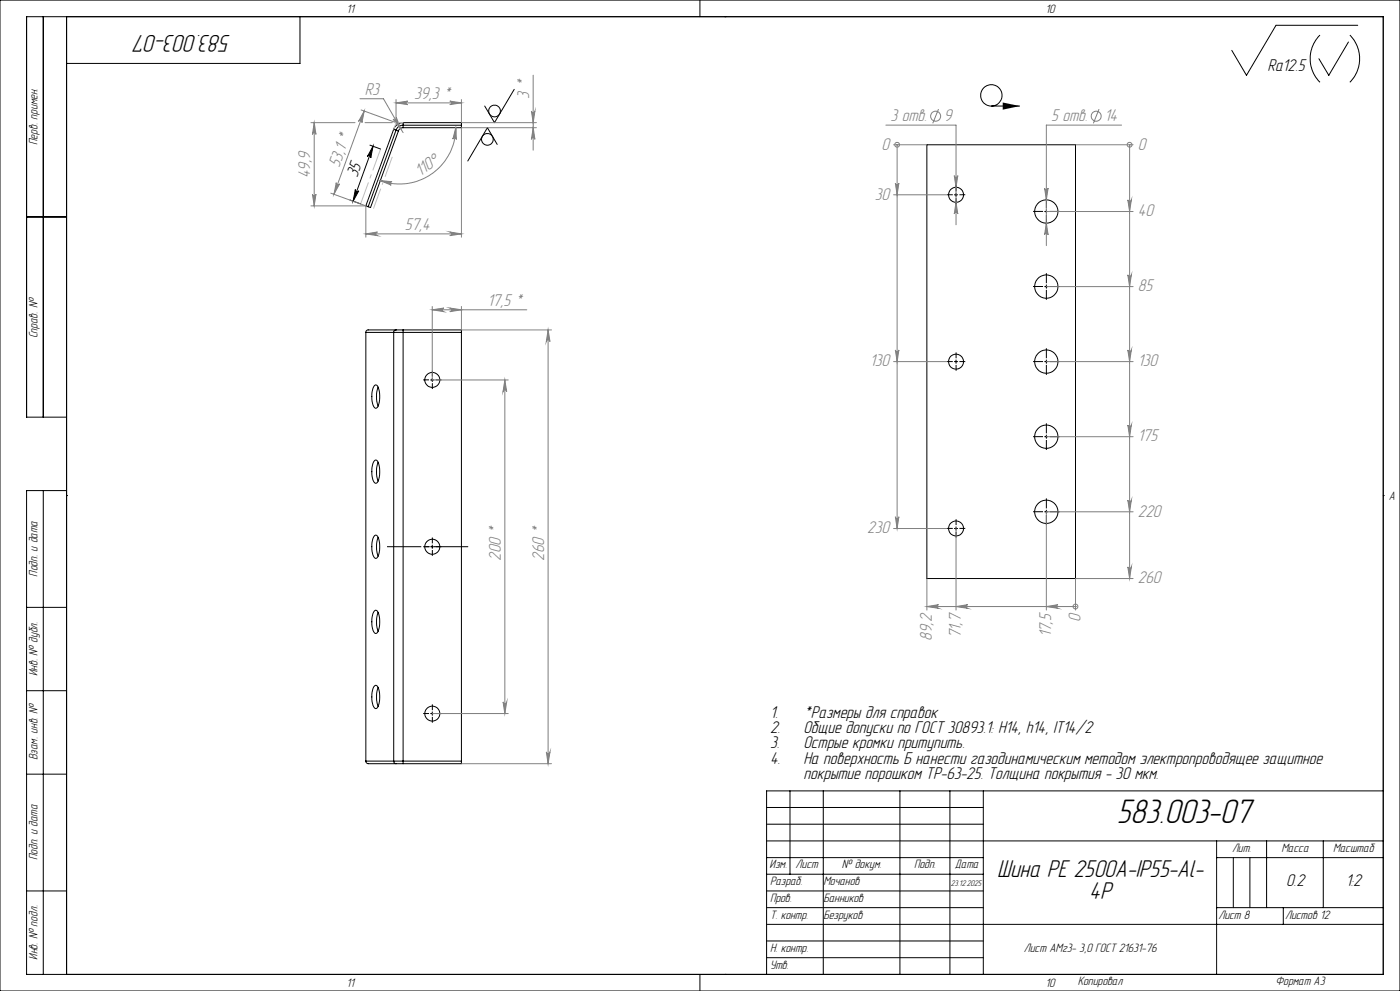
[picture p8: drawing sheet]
<svg xmlns="http://www.w3.org/2000/svg" width="420mm" height="297mm" viewBox="0 0 420 297" stroke-linecap="round" stroke-linejoin="round" font-family="sans-serif">
<g fill="none" stroke="#000" stroke-width=".3">
<path d="M0 0h420v297h-420zM13 5v120M20 5v287M90 5v14h-70M210 0v5M217.5 5h.1M396 10.5a10 10 0 0 0 0 14.2M404.5 12.6l-5.9 10-2.9-5M405 10.5a10 10 0 0 1 0 14.2M407.3 7.6h-24.5l-8.9 15-4.4-7.5M118.1 38.7l.7 .3M118.1 38.7l-8.4 23 .8 .2"/>
<path d="M118.8 39l.7 .3M118.8 39l-8.3 22.9M119.5 39.3l-8.3 22.9-.7-.3M120.9 37.5v.8M120.9 36.8a3.1 3.1 0 0 0-2.8 1.9M120.9 36.8v.7M120.9 37.5a2.15 2.15 0 0 0-2.1 1.5M120.9 36.8h17.5v.7M120.9 38.3a1.49 1.49 0 0 0-1.4 1M120.9 37.5h17.5M138.4 37.5v.8h-17.5M154.3 26.8l-6 10-2.9-5"/>
<path d="M297.4 31.8h8.6M105 59.9l3.2 1.2M106.6 56.8a.55 .55 0 0 0 .3 .7 .55 .55 0 0 0 .7-.3l-1.7 3.1zM111 43.5l3.2 1.2M111.9 43.8l-.7 3.5a.54 .54 0 0 0-.3-.7 .54 .54 0 0 0-.7 .4zM111.9 43.8l-6 16.5M149.2 43.3l-3-5-5.9 10M278.1 43.4h44.6v130h-44.6zM286.3 58.4h1M286.8 57.9v1M8 65h12M313.4 63.4h1"/>
<path d="M313.9 62.9v1M109.7 99.6h8.4M109.7 99.6v128.5M118.1 99.6h2.8M118.1 99.6v128.5M118.8 98.9h2.1M118.8 98.9a.67 .67 0 0 0-.7 .7M118.8 98.9h-8.5l-.4 .3-.2 .4M120.9 98.9h17.5v.7M120.9 98.9v.7M120.9 99.6h17.5M120.9 99.6v128.5"/>
<path d="M138.4 99.6v128.5M313.4 85.9h1M313.9 85.4v1M112.3 115.6l.3-.2a1 1 0 0 1 1 1.2 6.9 6.9 0 0 1-.6 5.6l-.2 .2a3.4 3.4 0 0 1-1.3-3.6l.3-1.9zM113.5 116a8.4 8.4 0 0 0 0 5.7M129.2 113.9h1M129.7 113.4v1M286.3 108.4h1M286.8 107.9v1M313.4 108.4h1M313.9 107.9v1M20 125h-12v-120h407v287h-407v-145h12"/>
<path d="M112.3 138.1l.3-.2a1 1 0 0 1 1 1.2 6.9 6.9 0 0 1-.6 5.6l-.2 .1a3.2 3.2 0 0 1-1.3-3.4l.3-2zM113.5 138.5a8.3 8.3 0 0 0 0 5.7M313.4 130.9h1M313.9 130.4v1M13 147v145M20 148.5h.1M286.3 158.4h1M286.8 157.9v1M313.4 153.4h1M313.9 152.9v1M415 148.5h.1M112.3 160.6l.3-.2a1.46 1.46 0 0 1 1.2 1.8 6.8 6.8 0 0 1-.8 5l-.2 .2a3.2 3.2 0 0 1-1.3-3.5l.3-2z"/>
<path d="M113.5 161a8.2 8.2 0 0 0 0 5.7M129.2 163.9h1M129.7 163.4v1M8 182h12M112.3 183.1l.3-.2a1.46 1.46 0 0 1 1.2 1.8 6.8 6.8 0 0 1-.8 5.1l-.2 .1a3.2 3.2 0 0 1-1.3-3.5l.3-2zM113.5 183.5a8.2 8.2 0 0 0 0 5.7M8 207h12M112.3 205.6l.3-.2a1.45 1.45 0 0 1 1.2 1.7 6.9 6.9 0 0 1-.8 5.2l-.2 .1a3.2 3.2 0 0 1-1.3-3.5l.3-2zM113.5 206a8.3 8.3 0 0 0 0 5.7M129.2 213.9h1M129.7 213.4v1M8 232h12"/>
<path d="M109.7 228.1l.2 .4 .6 .4h8.3M109.7 228.1h8.4M118.1 228.1h2.8M118.1 228.1a.72 .72 0 0 0 .7 .8M118.8 228.9h2.1M120.9 228.1v.8M120.9 228.1h17.5M138.4 228.1v.8h-17.5M237 237v25M247 237v55M270 237v55M285 237v55"/>
<path d="M295 237v55M415 237h-185v55M230 242h65M230 247h65M230 252h185M230 257h65M365 252v40M365 257h50M370 257v15M375 257v15M380 252v20M397 252v20"/>
<path d="M8 267h12M230 267h65M230 272h65M230 277h185M230 262h65M365 272h50M385 272v5M210 292v5M217.5 292h.1M230 282h65M230 287h65"/>
<circle cx="148.4" cy="33.3" r="1.75"/>
<circle cx="297.4" cy="28.6" r="3.2"/>
<circle cx="146.2" cy="41.8" r="1.76"/>
<circle cx="286.8" cy="58.4" r="2.26"/>
<circle cx="313.9" cy="63.4" r="3.5"/>
<circle cx="313.9" cy="85.9" r="3.5"/>
<circle cx="129.7" cy="113.9" r="2.25"/>
<circle cx="286.8" cy="108.4" r="2.26"/>
<circle cx="313.9" cy="108.4" r="3.5"/>
<circle cx="313.9" cy="130.9" r="3.5"/>
<circle cx="286.8" cy="158.4" r="2.26"/>
<circle cx="313.9" cy="153.4" r="3.5"/>
<circle cx="129.7" cy="163.9" r="2.26"/>
<circle cx="129.7" cy="213.9" r="2.26"/>
</g>
<g fill="none" stroke="#808080" stroke-width=".3">
<path d="M93.3 36.8h13.2M94.3 36.8l.5 3.5a.53 .53 0 0 0-.5-.6 .53 .53 0 0 0-.6 .6zM94.3 36.8v24.9M108 29.6h7l5.9 10.2M109.3 33.3l-.7 3.5a.54 .54 0 0 0-.4-.7 .54 .54 0 0 0-.6 .3zM109.3 33.3l-9.1 24.9M109.5 36.8h8.2M117.9 35.7a.55 .55 0 0 0 .8 .2 .55 .55 0 0 0 .2-.7l1.3 3.3zM118.8 30.8l3.5-.5a.53 .53 0 0 0-.5 .5 .53 .53 0 0 0 .5 .6zM118.8 29.8v7l-10.5-3.9M118.8 30.8h19.6M120.7 36.8h.2"/>
<path d="M134.9 30.3l3.5 .5-3.5 .6a.53 .53 0 0 0 .5-.6 .53 .53 0 0 0-.5-.5zM136.7 38.3l.2 3.5a.53 .53 0 0 0-.5-.5 .53 .53 0 0 0-.5 .4zM136.7 38.3a16.9 16.9 0 0 1-22.6 15.8M138.4 29.8v7h22.5M159.4 33.3a.53 .53 0 0 0 .5 .5 .53 .53 0 0 0 .6-.5l-.6 3.5zM159.9 38.3l.6 3.5a.53 .53 0 0 0-.6-.5 .53 .53 0 0 0-.5 .5zM159.9 22.5v22.5M160.9 38.3h-22.5v32.8M265.7 37.5h21.1v29.9M281.6 32.7l-1.8 4.3M329.7 32.7l-1.7 4.3M336.5 37.5h-22.6v36.1"/>
<path d="M93.7 58.2a.53 .53 0 0 0 .6 .5 .53 .53 0 0 0 .5-.5l-.5 3.5zM99.2 57.9l10.5 3.8M100.9 54.7a.52 .52 0 0 0 .3 .7 .52 .52 0 0 0 .7-.3l-1.7 3.1zM114.1 54.1l3.5 .4a.53 .53 0 0 0-.6 .4 .53 .53 0 0 0 .4 .6zM268.1 43.4h10M268.1 58.4h16M268.6 54.9a.53 .53 0 0 0 .5 .5 .53 .53 0 0 0 .6-.5l-.6 3.5zM269.1 43.4h.1M269.1 43.4v115M286.3 52.6a.53 .53 0 0 0 .5 .5 .53 .53 0 0 0 .5-.5l-.5 3.5zM313.4 56.4a.53 .53 0 0 0 .5 .5 .53 .53 0 0 0 .5-.5l-.5 3.5zM322.7 43.4h17.2"/>
<path d="M338.3 59.9a.53 .53 0 0 0 .6 .5 .53 .53 0 0 0 .5-.5l-.5 3.5zM338.9 43.4h.1M338.9 43.4v130M93.3 61.7h16.4M109.7 70.1l3.5-.6a.55 .55 0 0 0-.5 .6 .55 .55 0 0 0 .5 .5zM109.7 61.7v9.4M109.7 70.1h28.7M134.9 69.5l3.5 .6-3.5 .5a.55 .55 0 0 0 .5-.5 .55 .55 0 0 0-.5-.6zM286.8 60.6l.5 3.5a.53 .53 0 0 0-.5-.5 .53 .53 0 0 0-.5 .5zM313.9 66.9l.5 3.5a.53 .53 0 0 0-.5-.5 .53 .53 0 0 0-.5 .5zM313.9 63.4h26M129.7 92.8l3.5-.5a.55 .55 0 0 0-.5 .6 .55 .55 0 0 0 .5 .5z"/>
<path d="M129.7 91.9v21.9M129.7 92.8h28.3M134.9 92.3l3.5 .5-3.5 .6a.55 .55 0 0 0 .5-.5 .55 .55 0 0 0-.5-.6zM138.4 91.9v6.9l27.1 .1M164.4 98.9l.6 3.5a.55 .55 0 0 0-.6-.6 .55 .55 0 0 0-.5 .6zM164.4 98.9v130M313.9 85.9h26M338.3 82.4a.53 .53 0 0 0 .6 .5 .53 .53 0 0 0 .5-.5l-.5 3.5zM129.7 113.9h22.8M151.4 113.9l.6 3.5a.55 .55 0 0 0-.5-.5 .55 .55 0 0 0-.6 .5zM151.4 113.9v100M268.1 108.4h16"/>
<path d="M268.6 104.9a.53 .53 0 0 0 .5 .5 .53 .53 0 0 0 .6-.5l-.6 3.5zM313.9 108.4h26M338.3 104.9a.53 .53 0 0 0 .6 .5 .53 .53 0 0 0 .5-.5l-.5 3.5zM313.9 130.9h26M338.3 127.4a.53 .53 0 0 0 .6 .5 .53 .53 0 0 0 .5-.5l-.5 3.5zM268.1 158.4h16M268.6 154.9a.53 .53 0 0 0 .5 .5 .53 .53 0 0 0 .6-.5l-.6 3.5zM286.8 158.4v24.4M338.3 149.9a.53 .53 0 0 0 .6 .5 .53 .53 0 0 0 .5-.5l-.5 3.5zM339.9 153.4h-26v29.4M278.1 173.4v9.4M338.3 169.9a.53 .53 0 0 0 .6 .5 .53 .53 0 0 0 .5-.5l-.5 3.5z"/>
<path d="M339.9 173.4h-17.2v9.4M278.1 181.8l3.5-.6a.55 .55 0 0 0-.5 .6 .55 .55 0 0 0 .5 .5zM278.1 181.8h44.6M286.8 181.8l3.5-.6a.55 .55 0 0 0-.5 .6 .55 .55 0 0 0 .5 .5zM313.9 181.8l3.5-.6a.55 .55 0 0 0-.5 .6 .55 .55 0 0 0 .5 .5zM322.7 181.8h.1M129.7 213.9h22.8M150.9 210.4a.55 .55 0 0 0 .6 .5 .55 .55 0 0 0 .5-.5l-.6 3.5zM138.5 228.9h27M163.9 225.4a.55 .55 0 0 0 .5 .5 .55 .55 0 0 0 .6-.5l-.6 3.5z"/>
<circle cx="280.7" cy="34.8" r="1.5"/>
<circle cx="328.9" cy="34.8" r="1.48"/>
<circle cx="269.1" cy="43.4" r=".71"/>
<circle cx="338.9" cy="43.4" r=".71"/>
<circle cx="322.6" cy="181.8" r=".72"/>
</g>
<path d="M300.8 30.7l5.2 1.1-5.2 1.1z" fill="#000"/>
<path d="M140.5 163.8h-24.4" fill="none" stroke="#000" stroke-width=".3" stroke-dasharray="15.2 1.3 1.3 1.3" stroke-dashoffset="5" stroke-linecap="butt"/>
<g fill="none" stroke="#000" stroke-width=".3" stroke-dasharray="15.2 1.3 1.3 1.3" stroke-linecap="butt">
<path d="M285.8 58.4h-1.7M286.8 57.4v-1.8M286.8 59.4v1.7M287.8 58.4h1.8M312.9 63.4h-3M313.9 62.4v-3M313.9 64.4v3M314.9 63.4h3M312.9 85.9h-3M313.9 84.9v-3M313.9 86.9v3M314.9 85.9h3"/>
<path d="M128.7 113.8h-1.7M129.7 112.8v-1.7M129.7 114.8v1.8M130.7 113.8h1.8M285.8 108.4h-1.7M286.8 107.4v-1.8M286.8 109.4v1.7M287.8 108.4h1.8M312.9 108.4h-3M313.9 107.4v-3M313.9 109.4v3M314.9 108.4h3"/>
<path d="M312.9 130.9h-3M313.9 129.9v-3M313.9 131.9v3M314.9 130.9h3M285.8 158.4h-1.7M286.8 157.4v-1.8M286.8 159.4v1.7M287.8 158.4h1.8M312.9 153.4h-3M313.9 152.4v-3M313.9 154.4v3M314.9 153.4h3"/>
<path d="M128.7 163.8h-1.7M129.7 162.8v-1.7M129.7 164.8v1.8M130.7 163.8h1.8M128.7 213.8h-1.7M129.7 212.8v-1.7M129.7 214.8v1.8M130.7 213.8h1.8"/>
</g>
<path d="M108.2 61.1l6-16.5" fill="none" stroke="#c0c0c0" stroke-width=".3" stroke-dasharray="15.2 1.3 1.3 1.3" stroke-dashoffset="8.4" stroke-linecap="butt"/>
<path d="M112 62.5l5.7-15.5" fill="none" stroke="#c0c0c0" stroke-width=".3" stroke-dasharray="15.2 1.3 1.3 1.3" stroke-dashoffset="8.9" stroke-linecap="butt"/>
<path d="M118.3 36.8h2.6M119 36.3l-.9 2.4" fill="none" stroke="#c0c0c0" stroke-width=".3"/>
<g fill="#808080">
<path d="M117.9 35.7l2.3 2.8-1.3-3.3a.55 .55 0 0 1-.2 .7 .55 .55 0 0 1-.8-.2zM109.7 70.1l3.5-.6a.55 .55 0 0 0-.5 .6 .55 .55 0 0 0 .5 .5zM134.9 69.5l3.5 .6-3.5 .5a.55 .55 0 0 0 .5-.5 .55 .55 0 0 0-.5-.6zM129.7 92.8l3.5-.5a.55 .55 0 0 0-.5 .6 .55 .55 0 0 0 .5 .5zM134.9 92.3l3.5 .5-3.5 .6a.55 .55 0 0 0 .5-.5 .55 .55 0 0 0-.5-.6zM313.9 66.9l-.5 3.5a.53 .53 0 0 1 .5-.5 .53 .53 0 0 1 .5 .5zM313.4 56.4l.5 3.5 .5-3.5a.53 .53 0 0 1-.5 .5 .53 .53 0 0 1-.5-.5zM286.8 60.6l-.5 3.5a.53 .53 0 0 1 .5-.5 .53 .53 0 0 1 .5 .5zM286.3 52.6l.5 3.5 .5-3.5a.53 .53 0 0 1-.5 .5 .53 .53 0 0 1-.5-.5z"/>
<path d="M114.1 54.1l3.5 .4a.53 .53 0 0 0-.6 .4 .53 .53 0 0 0 .4 .6zM136.7 38.3l.2 3.5a.53 .53 0 0 0-.5-.5 .53 .53 0 0 0-.5 .4z"/>
<path d="M159.9 38.3l.6 3.5a.53 .53 0 0 0-.6-.5 .53 .53 0 0 0-.5 .5zM159.4 33.3a.53 .53 0 0 0 .5 .5 .53 .53 0 0 0 .6-.5l-.6 3.5zM163.9 225.4a.55 .55 0 0 0 .5 .5 .55 .55 0 0 0 .6-.5l-.6 3.5zM164.4 98.9l.6 3.5a.55 .55 0 0 0-.6-.6 .55 .55 0 0 0-.5 .6zM150.9 210.4a.55 .55 0 0 0 .6 .5 .55 .55 0 0 0 .5-.5l-.6 3.5zM151.4 113.9l.6 3.5a.55 .55 0 0 0-.5-.5 .55 .55 0 0 0-.6 .5z"/>
<path d="M94.3 36.8l.5 3.5a.53 .53 0 0 0-.5-.6 .53 .53 0 0 0-.6 .6zM93.7 58.2a.53 .53 0 0 0 .6 .5 .53 .53 0 0 0 .5-.5l-.5 3.5z"/>
</g>
<path d="M106.6 56.8a.55 .55 0 0 0 .3 .7 .55 .55 0 0 0 .7-.3l-1.7 3.1zM111.9 43.8l-.7 3.5a.54 .54 0 0 0-.3-.7 .54 .54 0 0 0-.7 .4z" fill="#000"/>
<g fill="#808080">
<path d="M118.8 30.8l3.5-.5a.53 .53 0 0 0-.5 .5 .53 .53 0 0 0 .5 .6zM134.9 30.3l3.5 .5-3.5 .6a.53 .53 0 0 0 .5-.6 .53 .53 0 0 0-.5-.5zM338.3 59.9a.53 .53 0 0 0 .6 .5 .53 .53 0 0 0 .5-.5l-.5 3.5zM338.3 82.4a.53 .53 0 0 0 .6 .5 .53 .53 0 0 0 .5-.5l-.5 3.5zM338.3 104.9a.53 .53 0 0 0 .6 .5 .53 .53 0 0 0 .5-.5l-.5 3.5zM338.3 127.4a.53 .53 0 0 0 .6 .5 .53 .53 0 0 0 .5-.5l-.5 3.5zM338.3 149.9a.53 .53 0 0 0 .6 .5 .53 .53 0 0 0 .5-.5l-.5 3.5zM338.3 169.9a.53 .53 0 0 0 .6 .5 .53 .53 0 0 0 .5-.5l-.5 3.5zM268.6 54.9a.53 .53 0 0 0 .5 .5 .53 .53 0 0 0 .6-.5l-.6 3.5zM268.6 104.9a.53 .53 0 0 0 .5 .5 .53 .53 0 0 0 .6-.5l-.6 3.5zM268.6 154.9a.53 .53 0 0 0 .5 .5 .53 .53 0 0 0 .6-.5l-.6 3.5z"/>
<path d="M109.3 33.3l-.7 3.5a.54 .54 0 0 0-.4-.7 .54 .54 0 0 0-.6 .3zM100.9 54.7a.52 .52 0 0 0 .3 .7 .52 .52 0 0 0 .7-.3l-1.7 3.1z"/>
<path d="M313.9 181.8l3.5-.6a.55 .55 0 0 0-.5 .6 .55 .55 0 0 0 .5 .5zM286.8 181.8l3.5-.6a.55 .55 0 0 0-.5 .6 .55 .55 0 0 0 .5 .5zM278.1 181.8l3.5-.6a.55 .55 0 0 0-.5 .6 .55 .55 0 0 0 .5 .5z"/>
</g>
<text font-size="10.5" x="335" y="246.6">583.003-07</text>
<g font-size="7.5">
<text x="69.3" y="10.5" transform="rotate(-180 69.3 10.5)">583.003-07</text>
<text x="299.1" y="262.8">Шина PE 2500А-IP55-Al-</text>
<text x="326.8" y="269.4">4P</text>
</g>
<g font-size="5.3">
<text x="380.3" y="21.3">Ra12.5</text>
<text x="107.1" y="53.5" transform="rotate(-70 107.1 53.5)">35</text>
<text x="231" y="215.1">1.</text>
<text x="241" y="215.1">*Размеры для справок</text>
<text x="231" y="219.7">2.</text>
<text x="241" y="219.7">Общие допуски по ГОСТ 30893.1: H14, h14, IT14/2</text>
<text x="231" y="224.3">3.</text>
<text x="241" y="224.3">Острые кромки притупить.</text>
<text x="231" y="228.9">4.</text>
<text x="241" y="233.5">покрытие порошком ТР-63-25. Толщина покрытия - 30 мкм.</text>
<text x="241" y="228.9">На поверхность Б нанести газодинамическим методом электропроводящее защитное</text>
<text x="385.8" y="265.6">0.2</text>
<text x="403.7" y="265.6">1:2</text>
</g>
<g font-size="5.3" fill="#808080">
<text x="109.4" y="28.3">R3</text>
<text x="124.3" y="29.6">39,3 *</text>
<text x="158.7" y="29.6" transform="rotate(-90 158.7 29.6)">3 *</text>
<text x="267.2" y="36.2">3 отв.</text>
<text x="283.2" y="36.2">9</text>
<text x="315.3" y="36.2">5 отв.</text>
<text x="331.3" y="36.2">14</text>
<text x="264.4" y="44.8">0</text>
<text x="341.4" y="44.8">0</text>
<text x="93" y="53.4" transform="rotate(-90 93 53.4)">49,9</text>
<text x="101.8" y="50.3" transform="rotate(-70 101.8 50.3)">53,1 *</text>
<text x="126.1" y="53.1" transform="rotate(-36 126.1 53.1)">110°</text>
<text x="262.4" y="59.8">30</text>
<text x="341.4" y="64.8">40</text>
<text x="121.4" y="68.8">57,4</text>
<text x="341.4" y="87.3">85</text>
<text x="146.3" y="91.6">17,5 *</text>
<text x="260.9" y="109.8">130</text>
<text x="341.4" y="109.8">130</text>
<text x="341.4" y="132.3">175</text>
<text x="341.4" y="154.8">220</text>
<text x="260.2" y="159.8">230</text>
<text x="150.2" y="168" transform="rotate(-90 150.2 168)">200 *</text>
<text x="163.2" y="168" transform="rotate(-90 163.2 168)">260 *</text>
<text x="341.4" y="174.8">260</text>
<text x="279.5" y="192" transform="rotate(-90 279.5 192)">89,2</text>
<text x="288.3" y="191.2" transform="rotate(-90 288.3 191.2)">71,7</text>
<text x="315.4" y="191" transform="rotate(-90 315.4 191)">17,5</text>
<text x="324.1" y="186.5" transform="rotate(-90 324.1 186.5)">0</text>
</g>
<g font-size="3.8">
<text x="103.9" y="3.8">11</text>
<text x="313.7" y="3.8">10</text>
<text x="11.3" y="43.5" transform="rotate(-90 11.3 43.5)">Перв. примен.</text>
<text x="11.3" y="101.4" transform="rotate(-90 11.3 101.4)">Справ. №</text>
<text x="416.6" y="149.8">A</text>
<text x="11.3" y="172.8" transform="rotate(-90 11.3 172.8)">Подп. и дата</text>
<text x="11.3" y="202.7" transform="rotate(-90 11.3 202.7)">Инв. № дубл.</text>
<text x="11.3" y="227.8" transform="rotate(-90 11.3 227.8)">Взам. инв. №</text>
<text x="11.3" y="257.8" transform="rotate(-90 11.3 257.8)">Подп. и дата</text>
<text x="369.6" y="255.3">Лит.</text>
<text x="384.4" y="255.3">Масса</text>
<text x="399.9" y="255.3">Масштаб</text>
<text x="230.9" y="260.3">Изм.</text>
<text x="238.7" y="260.3">Лист</text>
<text x="252.6" y="260.3">№ докум.</text>
<text x="274.2" y="260.3">Подп.</text>
<text x="286.5" y="260.3">Дата</text>
<text x="231" y="265.3">Разраб.</text>
<text x="247" y="265.4">Мочанов</text>
<text x="231" y="275.3">Т. контр.</text>
<text x="231" y="270.3">Пров.</text>
<text x="247" y="275.4">Безруков</text>
<text x="247" y="270.4">Банников</text>
<text x="365.5" y="275.3">Лист 8</text>
<text x="385.5" y="275.3">Листов 12</text>
<text x="11.3" y="287.7" transform="rotate(-90 11.3 287.7)">Инв. № подл.</text>
<text x="231" y="285.3">Н. контр.</text>
<text x="307.2" y="285.4">Лист АМг3- 3,0 ГОСТ 21631-76</text>
<text x="231" y="290.3">Утв.</text>
<text x="103.9" y="295.8">11</text>
<text x="313.7" y="295.8">10</text>
<text x="323.3" y="295.3">Копировал</text>
<text x="382.7" y="295.3">Формат А3</text>
</g>
<text font-size="2.6" x="285.3" y="265.5">23.12.2025</text>
</svg>
